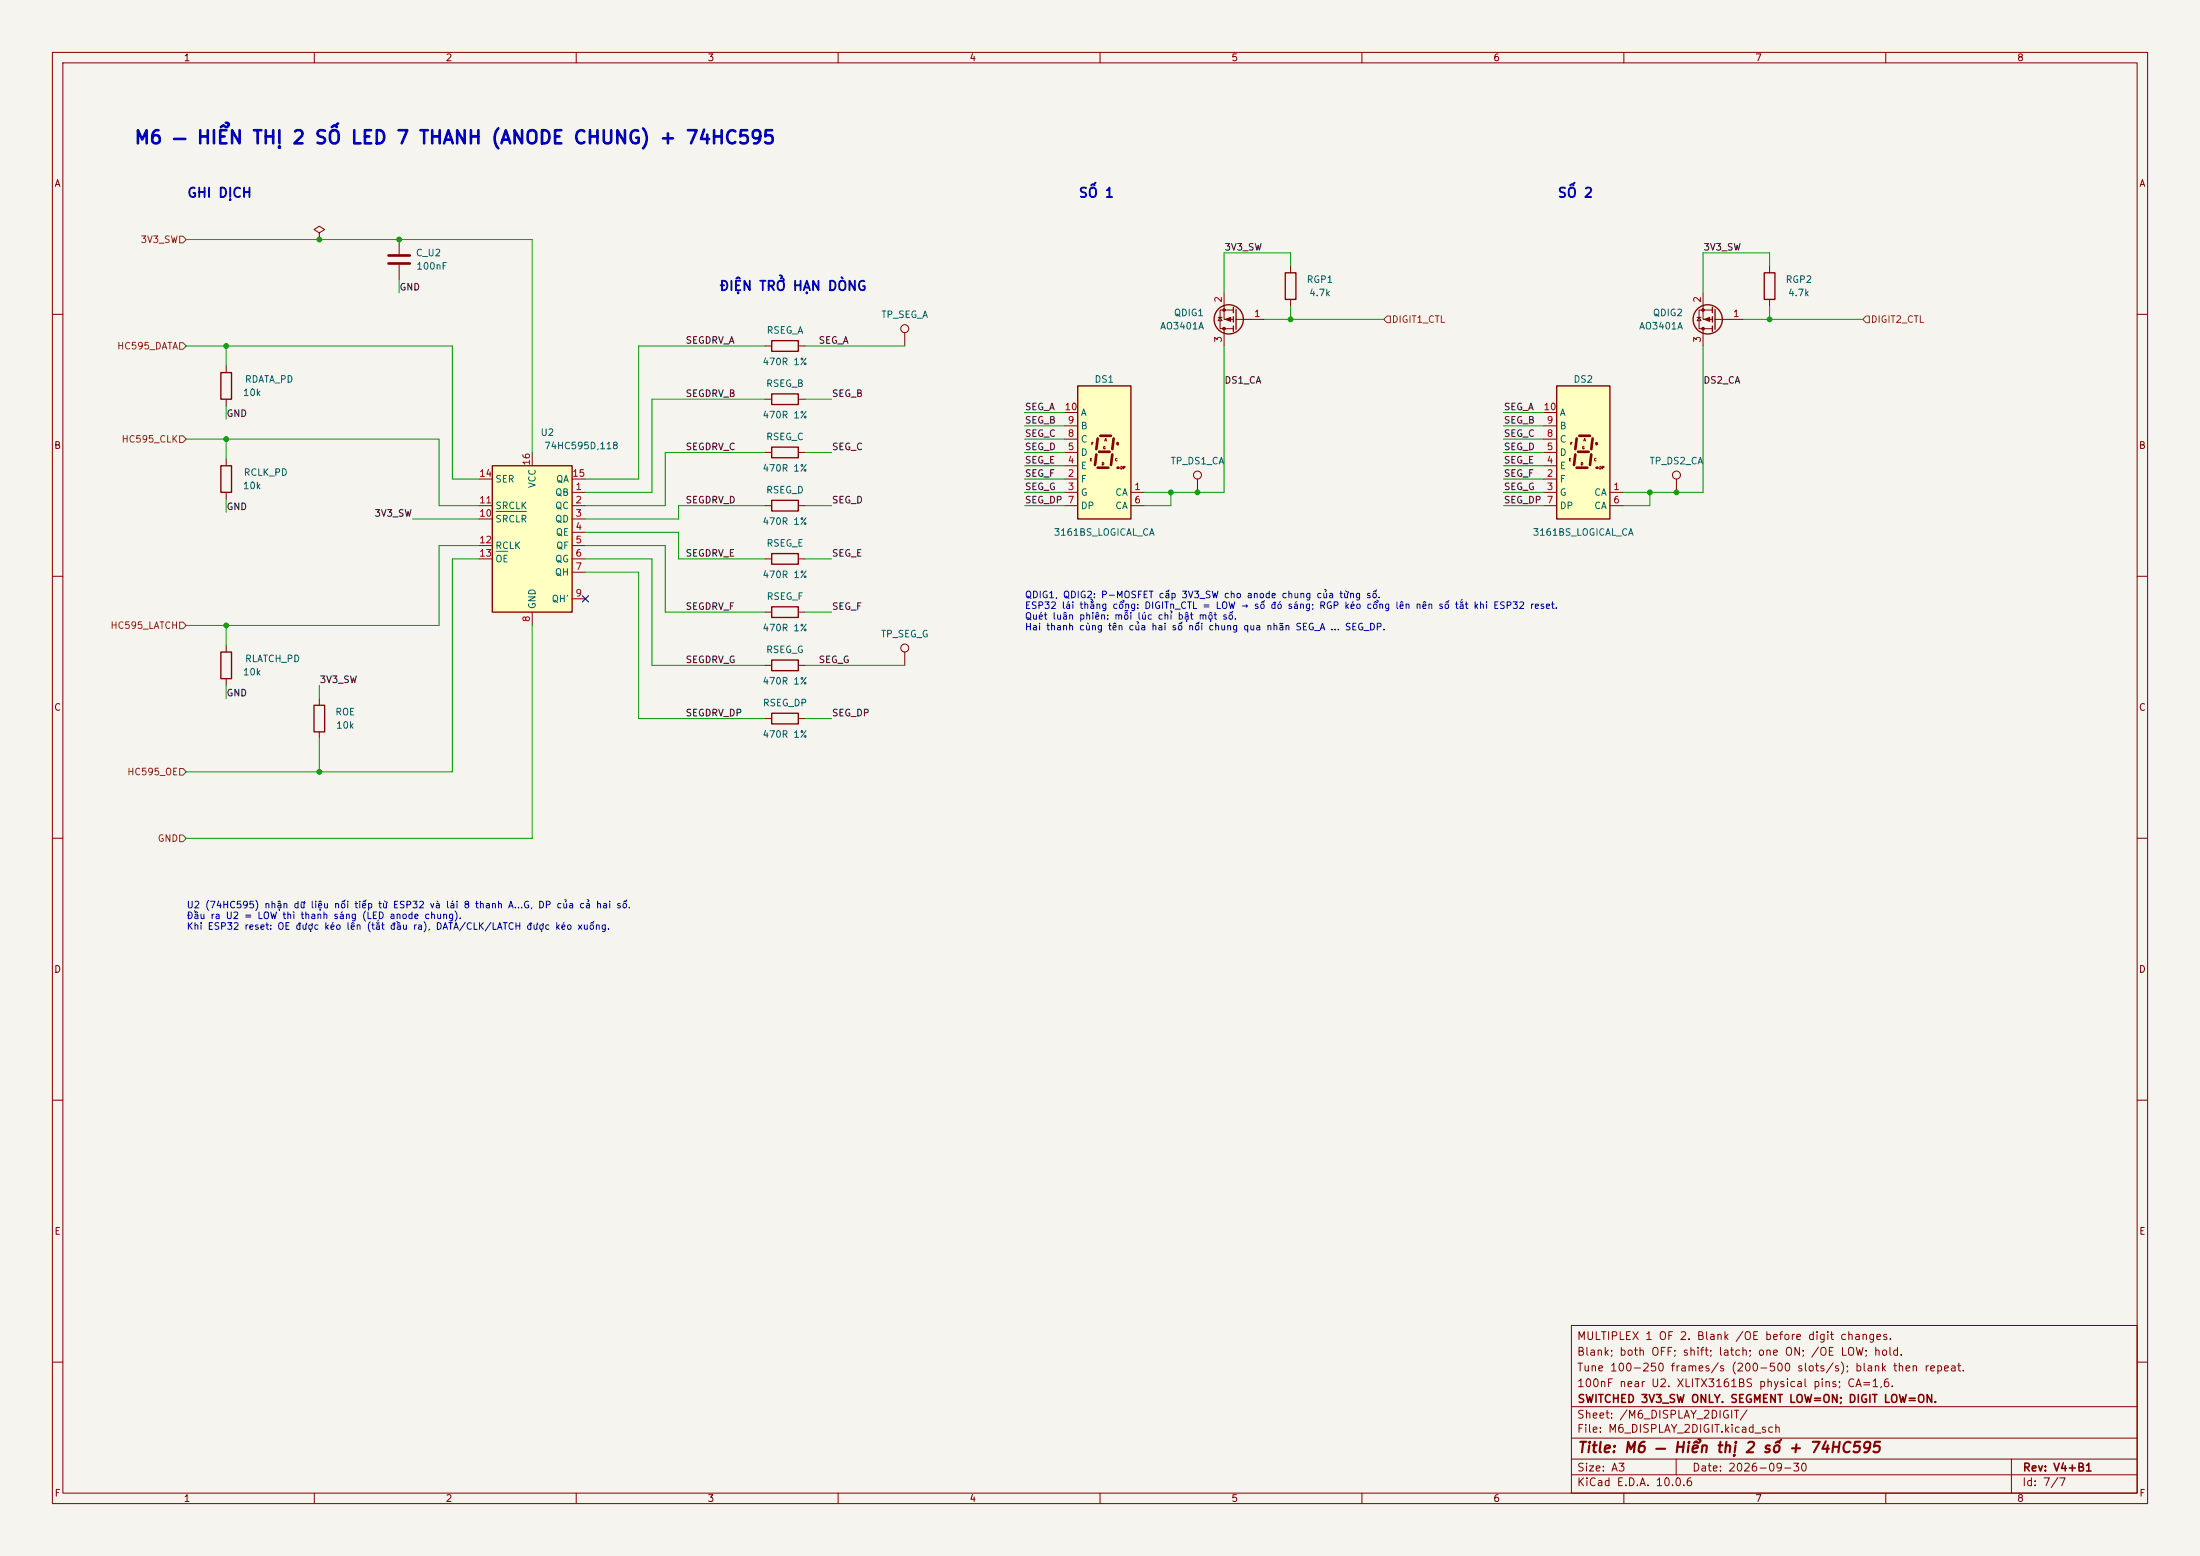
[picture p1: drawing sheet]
<svg xmlns="http://www.w3.org/2000/svg" width="420mm" height="297mm" viewBox="0 0 420 297" stroke-linecap="round" stroke-linejoin="round" font-family="sans-serif">
<path d="M0 0h420v297h-420z" fill="#f5f4ef" stroke="#f5f4ef" stroke-width=".19"/>
<g fill="none" stroke="#840000" stroke-width=".19">
<path d="M10 10h400v277h-400zM12 12h396v273h-396zM60 10v2M110 10v2M160 10v2M210 10v2M260 10v2M310 10v2M360 10v2M61 44.5l1-.7-1-.6-1.1 .6 1.1 .7v1.2M61 45.7h.1M233.7 55.9v5.1h1.8"/>
<path d="M235.5 59.2h-2.6v3.5h2.6M337.8 50.8v1.3M337.8 57.2v1.2M10 60h2M232.5 60.6h.8M232.9 60.6l.4 .6h-.8zM233.7 62.7v3.3M236 61h5.3M408 60h2M146 86.4h1.3M152.4 86.4h1.3M228.6 91.4v2.6"/>
<path d="M10 110h2M408 110h2M61 133.4v1.2M61 139.7v1.3M10 160h2M408 160h2M10 210h2M408 210h2M300 253h108v32h-108zM10 260h2M300 278.5h108M300 274.5h108"/>
<path d="M300 268.5h108M320 278.5v3M384 278.5v6.5M408 260h2M60 285v2M110 285v2M160 285v2M210 285v2M260 285v2M300 281.5h108M310 285v2M360 285v2"/>
<circle cx="228.6" cy="90.7" r=".76"/>
</g>
<g fill="none" stroke="#840000" stroke-width=".25">
<path d="M235.5 58.7v1M236 59.1v3.8M336.8 52.1h2v5.1h-2zM235.5 60.5v1M235.5 62.2v1M147.3 85.3h5.1v2.1h-5.1zM59.9 134.6h2.1v5.1h-2.1z"/>
<circle cx="234.6" cy="61" r="2.79"/>
</g>
<g fill="#840000" stroke="#840000" stroke-width=".19">
<path d="M233.9 61l1-.4v.7z"/>
<circle cx="233.7" cy="62.7" r=".25"/>
<circle cx="233.7" cy="59.2" r=".25"/>
</g>
<path d="M297.2 73.7h10.1v25.4h-10.1z" fill="#ffffc2"/>
<path d="M297.2 73.7h10.1v25.4h-10.1z" fill="none" stroke="#840000" stroke-width=".25"/>
<path d="M300.7 86.7l-.2 2.1M301 83.7l-.3 2M301 89.3h2M301.2 86.2h2.1M301.5 83.2h2M303.8 86.7l-.3 2.1M304 83.7l-.2 2" fill="none" stroke="#840000" stroke-width=".51"/>
<circle cx="304.8" cy="89.3" r=".25" fill="#840000"/>
<g fill="none" stroke="#840000" stroke-width=".19">
<path d="M76.2 45.7v2.8M76.2 50.5v2.8M246.4 50.8v1.3M246.4 57.2v1.2M325.1 55.9v5.1h1.8M326.9 59.2h-2.5v3.5h2.5M146 76.2h1.3M152.4 76.2h1.3M294.6 78.7h2.6M324 60.6h.7M324.4 60.6l.3 .6h-.7zM325.1 62.7v3.3"/>
<path d="M327.4 61h5.3M146 96.5h1.3M152.4 96.5h1.3M294.6 94h2.6M294.6 91.4h2.6M294.6 88.9h2.6M294.6 86.4h2.6M294.6 96.5h2.6M294.6 83.8h2.6M294.6 81.3h2.6M307.3 94h2.6M307.3 96.5h2.6"/>
<path d="M146 106.7h1.3M146 116.8h1.3M152.4 106.7h1.3M152.4 116.8h1.3M43.2 123.2v1.3M43.2 129.5v1.3M146 137.2h1.3M152.4 137.2h1.3M172.7 124.5v2.5"/>
<circle cx="172.7" cy="123.7" r=".76"/>
</g>
<g fill="none" stroke="#840000" stroke-width=".25">
<path d="M245.4 52.1h2v5.1h-2zM326.9 58.7v1M327.4 59.1v3.8M147.3 75.2h5.1v2h-5.1zM326.9 60.5v1M326.9 62.2v1M147.3 95.5h5.1v2h-5.1zM147.3 105.7h5.1v2h-5.1zM147.3 115.8h5.1v2.1h-5.1zM42.2 124.5h2v5h-2zM147.3 136.1h5.1v2.1h-5.1z"/>
<circle cx="326" cy="61" r="2.79"/>
</g>
<g fill="#840000" stroke="#840000" stroke-width=".19">
<path d="M325.4 61l1-.4v.7z"/>
<circle cx="325.1" cy="62.7" r=".25"/>
<circle cx="325.1" cy="59.2" r=".25"/>
</g>
<path d="M74.2 48.8h4M74.2 50.3h4" fill="none" stroke="#840000" stroke-width=".51"/>
<path d="M205.7 73.7h10.2v25.4h-10.2z" fill="#ffffc2"/>
<path d="M205.7 73.7h10.2v25.4h-10.2z" fill="none" stroke="#840000" stroke-width=".25"/>
<path d="M209.3 86.7l-.3 2.1M209.5 83.7l-.2 2M209.5 89.3h2.1M209.8 86.2h2M210.1 83.2h2M212.3 86.7l-.2 2.1M212.6 83.7l-.3 2" fill="none" stroke="#840000" stroke-width=".51"/>
<circle cx="213.4" cy="89.3" r=".25" fill="#840000"/>
<g fill="none" stroke="#840000" stroke-width=".19">
<path d="M203.2 78.7h2.5M203.2 94h2.5M203.2 91.4h2.5M203.2 88.9h2.5M203.2 86.4h2.5M203.2 96.5h2.5M203.2 83.8h2.5M203.2 81.3h2.5M215.9 94h2.5M215.9 96.5h2.5M320 91.4v2.6M146 127h1.3"/>
<path d="M152.4 127h1.3"/>
<circle cx="320" cy="90.7" r=".76"/>
</g>
<path d="M147.3 126h5.1v2h-5.1z" fill="none" stroke="#840000" stroke-width=".25"/>
<path d="M94 88.9h15.2v27.9h-15.2z" fill="#ffffc2"/>
<path d="M42.2 71.1h2v5.1h-2zM147.3 65h5.1v2.1h-5.1zM42.2 88.9h2v5.1h-2zM94 88.9h15.2v27.9h-15.2z" fill="none" stroke="#840000" stroke-width=".25"/>
<g fill="none" stroke="#840000" stroke-width=".19">
<path d="M43.2 69.9v1.2M43.2 76.2v1.3M146 66h1.3M152.4 66h1.3M172.7 63.5v2.5M43.2 87.6v1.3M43.2 94v1.3M91.4 96.5h2.6M91.4 99.1h2.6M91.4 91.4h2.6M101.6 86.4v2.5M109.2 94h2.6"/>
<path d="M109.2 96.5h2.6M109.2 99.1h2.6M109.2 91.4h2.6M91.4 104.1h2.6M91.4 106.7h2.6M101.6 116.8v2.6M109.2 101.6h2.6M109.2 104.1h2.6M109.2 106.7h2.6M109.2 109.2h2.6M109.2 114.3h2.6"/>
<circle cx="172.7" cy="62.7" r=".76"/>
</g>
<path d="M94.7 97.6h5.8M94.7 105.2h2.2" fill="none" stroke="#006464" stroke-width=".19"/>
<path d="M34.3 45.1h.6l.7 .6-.7 .7h-.6zM34.3 65.4h.6l.7 .6-.7 .7h-.6zM264.8 60.3h.6v1.3h-.6l-.6-.6zM356.2 60.3h.7v1.3h-.7l-.6-.6zM34.3 83.2h.6l.7 .6-.7 .7h-.6zM34.3 118.7h.6l.7 .7-.7 .6h-.6zM34.3 146.7h.6l.7 .6-.7 .7h-.6zM34.3 159.4h.6l.7 .6-.7 .7h-.6z" fill="none" stroke="#725600" stroke-width=".19"/>
<g fill="none" stroke="#009600" stroke-width=".19">
<path d="M35.6 45.7h66v40.7M76.2 53.3v2.6M246.4 50.8v-2.5h-12.7v7.6M246.4 58.4v2.6M337.8 50.8v-2.5h-12.7v7.6M337.8 58.4v2.6M35.6 66h50.8v25.4h5M43.2 66v3.9M43.2 77.5v2.5M146 76.2h-21.5v17.8h-12.7M146 66h-24.1v25.4h-10.1M153.7 76.2h5"/>
<path d="M153.7 66h19M195.6 78.7h7.6M233.7 66v28h-15.3M241.3 61h22.9M287 78.7h7.6M325.1 66v28h-15.2M332.7 61h22.9M35.6 83.8h48.2v12.7h7.6M43.2 83.8v3.8M43.2 95.3v2.5M78.7 99.1h12.7M146 86.4h-19v10.1h-15.2"/>
<path d="M146 96.5h-16.5v2.6h-17.7M153.7 86.4h5M153.7 96.5h5M195.6 86.4h7.6M195.6 83.8h7.6M195.6 96.5h7.6M195.6 94h7.6M195.6 91.4h7.6M195.6 88.9h7.6M195.6 81.3h7.6M223.5 94v2.5h-5.1M287 86.4h7.6"/>
<path d="M287 83.8h7.6M287 96.5h7.6M287 94h7.6M287 91.4h7.6M287 88.9h7.6M287 81.3h7.6M315 94v2.5h-5.1M43.2 119.4v3.8M91.4 106.7h-5v40.6h-50.8M91.4 104.1h-7.6v15.3h-48.2M101.6 119.4v40.6h-66M111.8 101.6h17.7v5.1h16.5"/>
<path d="M111.8 104.1h15.2v12.7h19M111.8 106.7h12.7v20.3h21.5M111.8 109.2h10.1v28h24.1M153.7 106.7h5M153.7 116.8h5M43.2 130.8v2.6M61 130.8v2.6M153.7 127h19M153.7 137.2h5M61 141v6.3"/>
</g>
<path d="M111.2 113.7l1.2 1.2M112.4 113.7l-1.2 1.2" fill="none" stroke="#000084" stroke-width=".19"/>
<g fill="#009600" stroke="#009600" stroke-width=".19">
<circle cx="43.2" cy="66" r=".46"/>
<circle cx="76.2" cy="45.7" r=".46"/>
<circle cx="43.2" cy="83.8" r=".46"/>
<circle cx="61" cy="45.7" r=".46"/>
<circle cx="43.2" cy="119.4" r=".46"/>
<circle cx="61" cy="147.3" r=".46"/>
<circle cx="228.6" cy="94" r=".46"/>
<circle cx="246.4" cy="61" r=".46"/>
<circle cx="315" cy="94" r=".46"/>
<circle cx="337.8" cy="61" r=".46"/>
<circle cx="320" cy="94" r=".46"/>
<circle cx="223.5" cy="94" r=".46"/>
</g>
<text font-size="2.5" fill="#0000c2" x="25.5" y="28.1">M6 — HIỂN THỊ 2 SỐ LED 7 THANH (ANODE CHUNG) + 74HC595</text>
<text font-size="2" fill="#840000" x="301" y="277.8">Title: M6 — Hiển thị 2 số + 74HC595</text>
<g font-size="1.8" fill="#0000c2">
<text x="35.6" y="38.2">GHI DỊCH</text>
<text x="205.8" y="38.2">SỐ 1</text>
<text x="297.2" y="38.2">SỐ 2</text>
<text x="137.2" y="55.9">ĐIỆN TRỞ HẠN DÒNG</text>
</g>
<g font-size="1.5" fill="#840000">
<text x="300.9" y="256.1">MULTIPLEX 1 OF 2. Blank /OE before digit changes.</text>
<text x="300.9" y="262.1">Tune 100-250 frames/s (200-500 slots/s); blank then repeat.</text>
<text x="300.9" y="259.1">Blank; both OFF; shift; latch; one ON; /OE LOW; hold.</text>
<text x="300.9" y="265.1">100nF near U2. XLITX3161BS physical pins; CA=1,6.</text>
<text x="301" y="268.1">SWITCHED 3V3_SW ONLY. SEGMENT LOW=ON; DIGIT LOW=ON.</text>
<text x="300.9" y="273.8">File: M6_DISPLAY_2DIGIT.kicad_sch</text>
<text x="300.9" y="271.1">Sheet: /M6_DISPLAY_2DIGIT/</text>
<text x="300.9" y="281.2">Size: A3</text>
<text x="322.9" y="281.2">Date: 2026-09-30</text>
<text x="386" y="281.2">Rev: V4+B1</text>
<text x="300.9" y="284">KiCad E.D.A. 10.0.6</text>
<text x="385.9" y="284">Id: 7/7</text>
</g>
<g font-size="1.3" fill="#840000">
<text x="35" y="12">1</text>
<text x="85" y="12">2</text>
<text x="135" y="12">3</text>
<text x="185" y="12">4</text>
<text x="235" y="12">5</text>
<text x="285" y="12">6</text>
<text x="335" y="12">7</text>
<text x="385" y="12">8</text>
<text x="10.3" y="36">A</text>
<text x="408.3" y="36">A</text>
<text x="10.2" y="86">B</text>
<text x="408.2" y="86">B</text>
<text x="10.2" y="136">C</text>
<text x="408.2" y="136">C</text>
<text x="10.2" y="186">D</text>
<text x="408.2" y="186">D</text>
<text x="10.3" y="236">E</text>
<text x="408.3" y="236">E</text>
<text x="10.3" y="286">F</text>
<text x="35" y="287">1</text>
<text x="85" y="287">2</text>
<text x="135" y="287">3</text>
<text x="185" y="287">4</text>
<text x="235" y="287">5</text>
<text x="285" y="287">6</text>
<text x="335" y="287">7</text>
<text x="385" y="287">8</text>
<text x="408.3" y="286">F</text>
</g>
<g font-size="1.3" fill="#725600">
<text x="26.7" y="46.7">3V3_SW</text>
<text x="265.6" y="61.9">DIGIT1_CTL</text>
<text x="357" y="61.9">DIGIT2_CTL</text>
<text x="22.3" y="67">HC595_DATA</text>
<text x="23.1" y="84.8">HC595_CLK</text>
<text x="21" y="120.3">HC595_LATCH</text>
<text x="24.2" y="148.3">HC595_OE</text>
<text x="30" y="161">GND</text>
</g>
<g font-size="1.3" fill="#006464">
<text x="79.3" y="49.2">C_U2</text>
<text x="79.4" y="51.8">100nF</text>
<text x="249.3" y="54.3">RGP1</text>
<text x="249.8" y="56.8">4.7k</text>
<text x="340.8" y="54.3">RGP2</text>
<text x="341.3" y="56.8">4.7k</text>
<text x="146.3" y="64">RSEG_A</text>
<text x="168.1" y="61">TP_SEG_A</text>
<text x="221.4" y="63.2">AO3401A</text>
<text x="224" y="60.7">QDIG1</text>
<text x="312.8" y="63.2">AO3401A</text>
<text x="315.4" y="60.7">QDIG2</text>
<text x="145.5" y="70">470R 1%</text>
<text x="46.3" y="75.9">10k</text>
<text x="46.7" y="73.4">RDATA_PD</text>
<text x="146.2" y="74.2">RSEG_B</text>
<text x="208.8" y="73.4">DS1</text>
<text x="300.3" y="73.4">DS2</text>
<text x="103.1" y="83.5">U2</text>
<text x="145.5" y="80.2">470R 1%</text>
<text x="206.2" y="82.2">B</text>
<text x="206.2" y="79.7">A</text>
<text x="297.7" y="82.2">B</text>
<text x="297.7" y="79.7">A</text>
<text x="103.8" y="86.1">74HC595D,118</text>
<text x="146.2" y="84.3">RSEG_C</text>
<text x="206.2" y="89.9">E</text>
<text x="206.2" y="87.3">D</text>
<text x="206.2" y="84.8">C</text>
<text x="223.4" y="88.9">TP_DS1_CA</text>
<text x="297.7" y="89.9">E</text>
<text x="297.7" y="87.3">D</text>
<text x="297.7" y="84.8">C</text>
<text x="314.8" y="88.9">TP_DS2_CA</text>
<text x="46.3" y="93.7">10k</text>
<text x="46.4" y="91.1">RCLK_PD</text>
<text x="94.5" y="92.4">SER</text>
<text x="102.6" y="93.3" transform="rotate(-90 102.6 93.3)">VCC</text>
<text x="105.9" y="94.9">QB</text>
<text x="106.1" y="92.4">QA</text>
<text x="145.5" y="90.3">470R 1%</text>
<text x="146.2" y="94.5">RSEG_D</text>
<text x="206.2" y="92.4">F</text>
<text x="206.2" y="94.9">G</text>
<text x="212.8" y="94.9">CA</text>
<text x="297.7" y="92.4">F</text>
<text x="297.7" y="94.9">G</text>
<text x="304.2" y="94.9">CA</text>
<text x="94.5" y="100">SRCLR</text>
<text x="94.5" y="97.5">SRCLK</text>
<text x="105.9" y="97.5">QC</text>
<text x="105.9" y="100">QD</text>
<text x="145.5" y="100.5">470R 1%</text>
<text x="206.2" y="97.5">DP</text>
<text x="212.8" y="97.5">CA</text>
<text x="297.7" y="97.5">DP</text>
<text x="304.2" y="97.5">CA</text>
<text x="94.5" y="105.1">RCLK</text>
<text x="94.5" y="107.6">OE</text>
<text x="105.9" y="107.6">QG</text>
<text x="106" y="102.6">QE</text>
<text x="106.1" y="105.1">QF</text>
<text x="146.2" y="104.6">RSEG_E</text>
<text x="201.1" y="102.6">3161BS_LOGICAL_CA</text>
<text x="292.5" y="102.6">3161BS_LOGICAL_CA</text>
<text x="105.8" y="110.2">QH</text>
<text x="145.5" y="110.6">470R 1%</text>
<text x="102.6" y="116.4" transform="rotate(-90 102.6 116.4)">GND</text>
<text x="105.2" y="115.3">QH'</text>
<text x="146.3" y="114.8">RSEG_F</text>
<text x="145.5" y="120.8">470R 1%</text>
<text x="146.2" y="125">RSEG_G</text>
<text x="168.1" y="122">TP_SEG_G</text>
<text x="46.3" y="129.2">10k</text>
<text x="46.7" y="126.7">RLATCH_PD</text>
<text x="145.5" y="131">470R 1%</text>
<text x="63.9" y="136.9">ROE</text>
<text x="145.5" y="135.1">RSEG_DP</text>
<text x="64.1" y="139.4">10k</text>
<text x="145.5" y="141.1">470R 1%</text>
</g>
<g font-size="1.3" fill="#0f0f0f">
<text x="233.7" y="48.1">3V3_SW</text>
<text x="325.1" y="48.1">3V3_SW</text>
<text x="76.2" y="55.8">GND</text>
<text x="130.8" y="65.9">SEGDRV_A</text>
<text x="156.2" y="65.9">SEG_A</text>
<text x="130.8" y="76.1">SEGDRV_B</text>
<text x="158.7" y="76.1">SEG_B</text>
<text x="233.7" y="73.5">DS1_CA</text>
<text x="325.1" y="73.5">DS2_CA</text>
<text x="43.2" y="79.9">GND</text>
<text x="195.6" y="83.7">SEG_C</text>
<text x="195.6" y="81.2">SEG_B</text>
<text x="195.6" y="78.6">SEG_A</text>
<text x="287" y="78.6">SEG_A</text>
<text x="287" y="81.2">SEG_B</text>
<text x="287" y="83.7">SEG_C</text>
<text x="130.8" y="86.2">SEGDRV_C</text>
<text x="158.7" y="86.2">SEG_C</text>
<text x="195.6" y="88.8">SEG_E</text>
<text x="195.6" y="86.2">SEG_D</text>
<text x="287" y="88.8">SEG_E</text>
<text x="287" y="86.2">SEG_D</text>
<text x="195.6" y="93.9">SEG_G</text>
<text x="195.6" y="91.3">SEG_F</text>
<text x="287" y="93.9">SEG_G</text>
<text x="287" y="91.3">SEG_F</text>
<text x="43.2" y="97.7">GND</text>
<text x="71.4" y="98.9">3V3_SW</text>
<text x="130.8" y="96.4">SEGDRV_D</text>
<text x="158.7" y="96.4">SEG_D</text>
<text x="195.6" y="96.4">SEG_DP 7</text>
<text x="287" y="96.4">SEG_DP 7</text>
<text x="130.8" y="106.6">SEGDRV_E</text>
<text x="158.7" y="106.6">SEG_E</text>
<text x="130.8" y="116.7">SEGDRV_F</text>
<text x="158.7" y="116.7">SEG_F</text>
<text x="60.9" y="130.7">3V3_SW</text>
<text x="130.8" y="126.9">SEGDRV_G</text>
<text x="156.2" y="126.9">SEG_G</text>
<text x="43.2" y="133.2">GND</text>
<text x="130.8" y="137">SEGDRV_DP</text>
<text x="158.7" y="137">SEG_DP</text>
</g>
<g font-size="1.3" fill="#a90000">
<text x="233.5" y="57.9" transform="rotate(-90 233.5 57.9)">2</text>
<text x="325" y="57.9" transform="rotate(-90 325 57.9)">2</text>
<text x="233.5" y="65.5" transform="rotate(-90 233.5 65.5)">3</text>
<text x="239.3" y="60.8">1</text>
<text x="325" y="65.5" transform="rotate(-90 325 65.5)">3</text>
<text x="330.7" y="60.8">1</text>
<text x="203.1" y="78.6">10</text>
<text x="203.7" y="83.7">8</text>
<text x="203.7" y="81.1">9</text>
<text x="294.6" y="78.6">10</text>
<text x="295.2" y="83.7">8</text>
<text x="295.2" y="81.1">9</text>
<text x="101.5" y="89" transform="rotate(-90 101.5 89)">16</text>
<text x="203.7" y="88.8">4</text>
<text x="203.7" y="86.2">5</text>
<text x="295.2" y="88.8">4</text>
<text x="295.2" y="86.2">5</text>
<text x="91.4" y="91.3">14</text>
<text x="109.2" y="91.3">15</text>
<text x="109.8" y="93.8">1</text>
<text x="203.7" y="91.3">2</text>
<text x="203.7" y="93.8">3</text>
<text x="216.4" y="93.8">1</text>
<text x="295.2" y="91.3">2</text>
<text x="295.2" y="93.8">3</text>
<text x="307.9" y="93.8">1</text>
<text x="91.4" y="98.9">10</text>
<text x="91.4" y="96.4">11</text>
<text x="109.8" y="96.4">2</text>
<text x="109.8" y="98.9">3</text>
<text x="109.8" y="101.5">4</text>
<text x="216.4" y="96.4">6</text>
<text x="307.9" y="96.4">6</text>
<text x="91.4" y="104">12</text>
<text x="91.4" y="106.5">13</text>
<text x="109.8" y="104">5</text>
<text x="109.8" y="106.5">6</text>
<text x="109.8" y="109.1">7</text>
<text x="101.5" y="118.8" transform="rotate(-90 101.5 118.8)">8</text>
<text x="109.8" y="114.2">9</text>
</g>
<g font-size="1.3" fill="#0000c2">
<text x="195.6" y="114.5">QDIG1, QDIG2: P-MOSFET cấp 3V3_SW cho anode chung của từng số.</text>
<text x="195.6" y="116.5">ESP32 lái thẳng cổng: DIGITn_CTL = LOW → số đó sáng; RGP kéo cổng lên nên số tắt khi ESP32 reset.</text>
<text x="195.6" y="118.6">Quét luân phiên: mỗi lúc chỉ bật một số.</text>
<text x="195.6" y="120.6">Hai thanh cùng tên của hai số nối chung qua nhãn SEG_A … SEG_DP.</text>
<text x="35.5" y="173.7">U2 (74HC595) nhận dữ liệu nối tiếp từ ESP32 và lái 8 thanh A…G, DP của cả hai số.</text>
<text x="35.5" y="175.7">Đầu ra U2 = LOW thì thanh sáng (LED anode chung).</text>
<text x="35.5" y="177.8">Khi ESP32 reset: OE được kéo lên (tắt đầu ra), DATA/CLK/LATCH được kéo xuống.</text>
</g>
<g font-size=".5" fill="#840000">
<text x="208" y="88.1">E</text>
<text x="208.3" y="85.1">F</text>
<text x="210.3" y="88.9">D</text>
<text x="210.5" y="85.9">G</text>
<text x="210.8" y="84.3">A</text>
<text x="212.8" y="88.1">C</text>
<text x="213.1" y="85.1">B</text>
<text x="213.8" y="89.7">DP</text>
<text x="299.4" y="88.1">E</text>
<text x="299.7" y="85.1">F</text>
<text x="301.7" y="88.9">D</text>
<text x="302" y="85.9">G</text>
<text x="302.2" y="84.3">A</text>
<text x="304.2" y="88.1">C</text>
<text x="304.5" y="85.1">B</text>
<text x="305.3" y="89.7">DP</text>
</g>
</svg>
